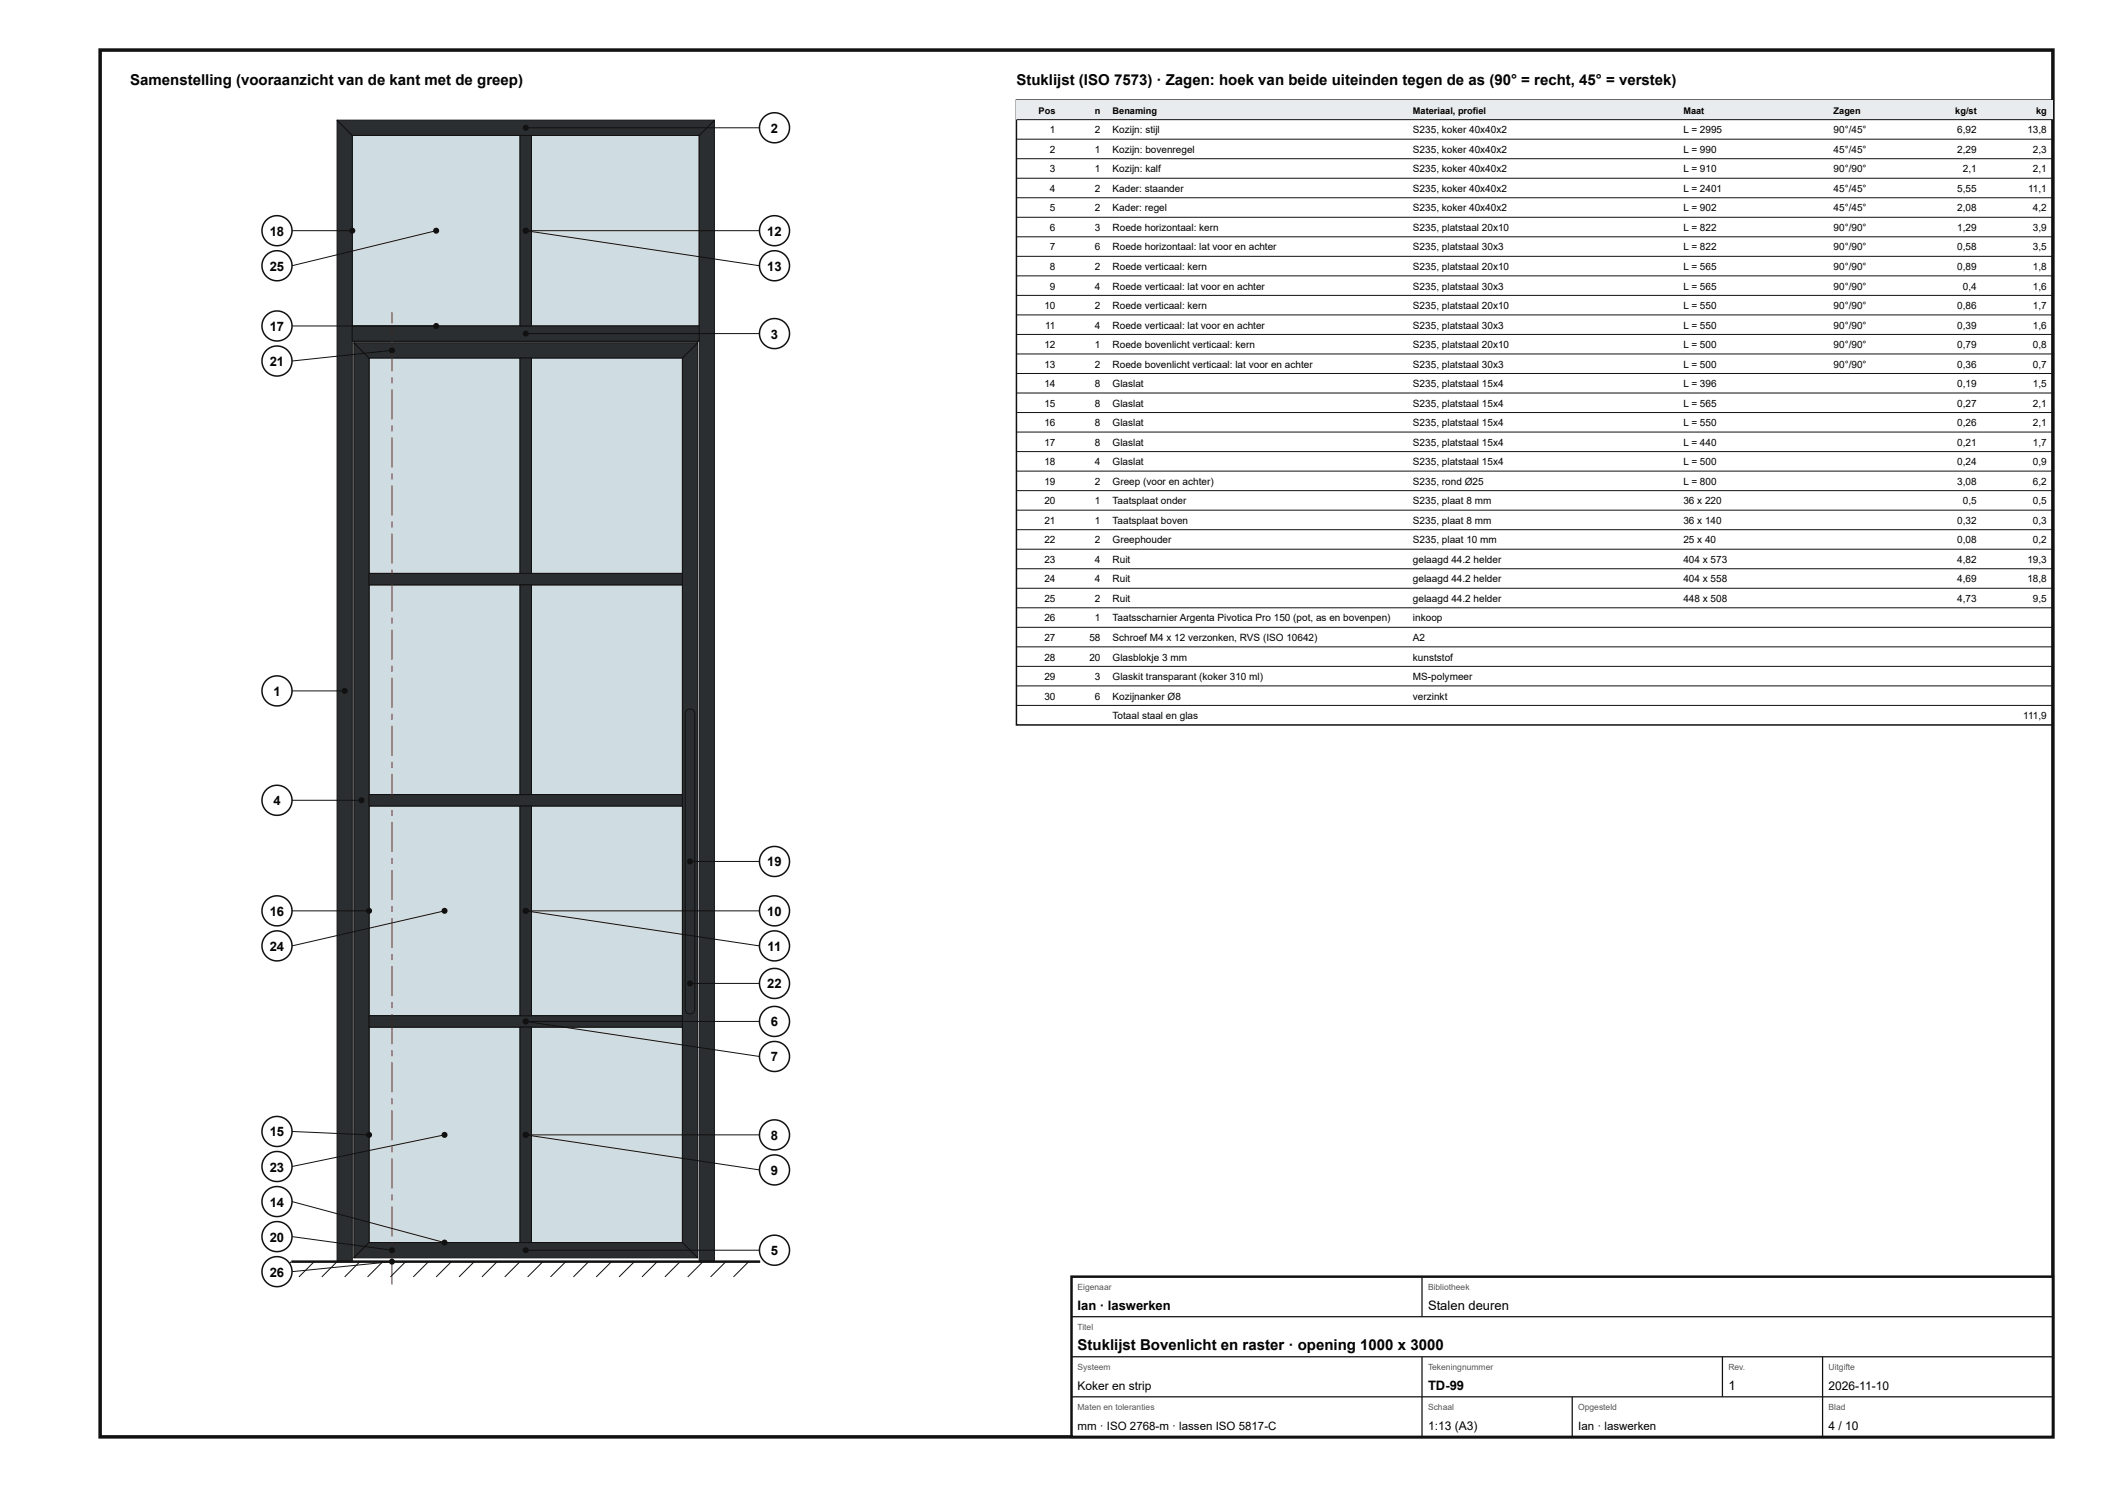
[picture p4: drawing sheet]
<svg xmlns="http://www.w3.org/2000/svg" width="420mm" height="297mm" viewBox="0 0 420 297" stroke-linecap="round" stroke-linejoin="round" font-family="sans-serif">
<path d="M20 10h390v277h-390z" fill="none" stroke="#111" stroke-width=".7" stroke-linecap="butt"/>
<path d="M73.7 205.2h30.2v43h-30.2z" fill="#cfdde3"/>
<path d="M73.7 205.2h30.2v43h-30.2z" fill="none" stroke="#111" stroke-width=".2"/>
<path d="M106.1 205.2h30.2v43h-30.2z" fill="#cfdde3"/>
<path d="M106.1 205.2h30.2v43h-30.2z" fill="none" stroke="#111" stroke-width=".2"/>
<path d="M73.7 161h30.2v41.9h-30.2z" fill="#cfdde3"/>
<path d="M73.7 161h30.2v41.9h-30.2z" fill="none" stroke="#111" stroke-width=".2"/>
<path d="M106.1 161h30.2v41.9h-30.2z" fill="#cfdde3"/>
<path d="M106.1 161h30.2v41.9h-30.2z" fill="none" stroke="#111" stroke-width=".2"/>
<path d="M73.7 116.8h30.2v41.9h-30.2z" fill="#cfdde3"/>
<path d="M73.7 116.8h30.2v41.9h-30.2z" fill="none" stroke="#111" stroke-width=".2"/>
<path d="M106.1 116.8h30.2v41.9h-30.2z" fill="#cfdde3"/>
<path d="M106.1 116.8h30.2v41.9h-30.2z" fill="none" stroke="#111" stroke-width=".2"/>
<path d="M73.7 71.5h30.2v43h-30.2z" fill="#cfdde3"/>
<path d="M73.7 71.5h30.2v43h-30.2z" fill="none" stroke="#111" stroke-width=".2"/>
<path d="M106.1 71.5h30.2v43h-30.2z" fill="#cfdde3"/>
<path d="M106.1 71.5h30.2v43h-30.2z" fill="none" stroke="#111" stroke-width=".2"/>
<path d="M70.4 27.1h33.5v38h-33.5z" fill="#cfdde3"/>
<path d="M70.4 27.1h33.5v38h-33.5z" fill="none" stroke="#111" stroke-width=".2"/>
<path d="M106.1 27.1h33.5v38h-33.5z" fill="#cfdde3"/>
<path d="M106.1 27.1h33.5v38h-33.5z" fill="none" stroke="#111" stroke-width=".2"/>
<path d="M67.3 24l3.1 3.1v224.9h-3.1z" fill="#2b2e31"/>
<path d="M67.3 24l3.1 3.1v224.9h-3.1z" fill="none" stroke="#111" stroke-width=".2"/>
<path d="M142.7 24v228h-3.1v-224.9z" fill="#2b2e31"/>
<path d="M142.7 24v228h-3.1v-224.9z" fill="none" stroke="#111" stroke-width=".2"/>
<path d="M67.3 24h75.4l-3.1 3.1h-69.2z" fill="#2b2e31"/>
<path d="M67.3 24h75.4l-3.1 3.1h-69.2z" fill="none" stroke="#111" stroke-width=".2"/>
<path d="M70.4 65.1h69.2v3.1h-69.2z" fill="#2b2e31"/>
<path d="M70.4 65.1h69.2v3.1h-69.2z" fill="none" stroke="#111" stroke-width=".2"/>
<path d="M70.7 68.5l3 3v176.7l-3 3z" fill="#2b2e31"/>
<path d="M70.7 68.5l3 3v176.7l-3 3z" fill="none" stroke="#111" stroke-width=".2"/>
<path d="M136.3 71.5l3-3v182.7l-3-3z" fill="#2b2e31"/>
<path d="M136.3 71.5l3-3v182.7l-3-3z" fill="none" stroke="#111" stroke-width=".2"/>
<path d="M73.7 248.2h62.6l3 3h-68.6z" fill="#2b2e31"/>
<path d="M73.7 248.2h62.6l3 3h-68.6z" fill="none" stroke="#111" stroke-width=".2"/>
<path d="M70.7 68.5h68.6l-3 3h-62.6z" fill="#2b2e31"/>
<path d="M70.7 68.5h68.6l-3 3h-62.6z" fill="none" stroke="#111" stroke-width=".2"/>
<path d="M73.7 202.9h62.6v2.3h-62.6z" fill="#2b2e31"/>
<path d="M73.7 202.9h62.6v2.3h-62.6z" fill="none" stroke="#111" stroke-width=".2"/>
<path d="M73.7 158.7h62.6v2.3h-62.6z" fill="#2b2e31"/>
<path d="M73.7 158.7h62.6v2.3h-62.6z" fill="none" stroke="#111" stroke-width=".2"/>
<path d="M73.7 114.5h62.6v2.3h-62.6z" fill="#2b2e31"/>
<path d="M73.7 114.5h62.6v2.3h-62.6z" fill="none" stroke="#111" stroke-width=".2"/>
<path d="M103.9 205.2h2.2v43h-2.2z" fill="#2b2e31"/>
<path d="M103.9 205.2h2.2v43h-2.2z" fill="none" stroke="#111" stroke-width=".2"/>
<path d="M103.9 161h2.2v41.9h-2.2z" fill="#2b2e31"/>
<path d="M103.9 161h2.2v41.9h-2.2z" fill="none" stroke="#111" stroke-width=".2"/>
<path d="M103.9 116.8h2.2v41.9h-2.2z" fill="#2b2e31"/>
<path d="M103.9 116.8h2.2v41.9h-2.2z" fill="none" stroke="#111" stroke-width=".2"/>
<path d="M103.9 71.5h2.2v43h-2.2z" fill="#2b2e31"/>
<path d="M103.9 71.5h2.2v43h-2.2z" fill="none" stroke="#111" stroke-width=".2"/>
<path d="M103.9 27.1h2.2v38h-2.2z" fill="#2b2e31"/>
<path d="M103.9 27.1h2.2v38h-2.2z" fill="none" stroke="#111" stroke-width=".2"/>
<path d="M78.2 250.6h.2v6h-.2zM78.2 248.2h.2v1.2h-.2zM78.2 241h.2v6h-.2zM78.2 238.6h.2v1.2h-.2zM78.2 231.4h.2v6h-.2zM78.2 229h.2v1.2h-.2zM78.2 221.8h.2v6h-.2zM78.2 219.4h.2v1.2h-.2zM78.2 212.2h.2v6h-.2zM78.2 209.8h.2v1.2h-.2zM78.2 202.6h.2v6h-.2zM78.2 200.2h.2v1.2h-.2zM78.2 193h.2v6h-.2zM78.2 190.6h.2v1.2h-.2zM78.2 183.4h.2v6h-.2zM78.2 181h.2v1.2h-.2zM78.2 173.8h.2v6h-.2zM78.2 171.4h.2v1.2h-.2zM78.2 164.2h.2v6h-.2zM78.2 161.8h.2v1.2h-.2zM78.2 154.6h.2v6h-.2zM78.2 152.2h.2v1.2h-.2zM78.2 145h.2v6h-.2zM78.2 142.6h.2v1.2h-.2zM78.2 135.4h.2v6h-.2zM78.2 133h.2v1.2h-.2zM78.2 125.8h.2v6h-.2zM78.2 123.4h.2v1.2h-.2zM78.2 116.2h.2v6h-.2zM78.2 113.8h.2v1.2h-.2zM78.2 106.6h.2v6h-.2zM78.2 104.2h.2v1.2h-.2zM78.2 97h.2v6h-.2zM78.2 94.6h.2v1.2h-.2zM78.2 87.4h.2v6h-.2zM78.2 85h.2v1.2h-.2zM78.2 77.8h.2v6h-.2zM78.2 75.4h.2v1.2h-.2zM78.2 68.2h.2v6h-.2zM78.2 65.8h.2v1.2h-.2zM78.2 62.4h.2v2.2h-.2z" fill="#b00"/>
<path d="M137.1 141.9a.96 .96 0 0 1 1.1-.2 .96 .96 0 0 1 .6 .8v59.1a.95 .95 0 0 1-1 .9 .95 .95 0 0 1-.9-.9v-59.1z" fill="#2b2e31"/>
<g fill="none" stroke="#111" stroke-width=".2">
<path d="M137.1 141.9a.96 .96 0 0 1 1.1-.2 .96 .96 0 0 1 .6 .8v59.1a.95 .95 0 0 1-1 .9 .95 .95 0 0 1-.9-.9v-59.1zM58.2 252l-3.1 3M62.7 252l-3 3M67.3 252l-3 3M71.9 252l-3.1 3M76.4 252l-3 3M81 252l-3 3M85.6 252l-3.1 3M90.2 252l-3.1 3M94.7 252l-3 3M99.3 252l-3.1 3M103.9 252l-3.1 3"/>
<path d="M108.4 252l-3 3M113 252l-3.1 3M117.6 252l-3.1 3M122.1 252l-3 3M126.7 252l-3.1 3M131.3 252l-3.1 3M135.8 252l-3 3M140.4 252l-3.1 3M145 252l-3.1 3M149.5 252l-3 3"/>
</g>
<path d="M58.2 252h93.6" fill="none" stroke="#111" stroke-width=".5"/>
<circle cx="70.4" cy="46.1" r=".6" fill="#111"/>
<path d="M58.3 46.1h12.1" fill="none" stroke="#111" stroke-width=".2"/>
<circle cx="55.3" cy="46.1" r="3" fill="#fff"/>
<circle cx="55.3" cy="46.1" r="3" fill="none" stroke="#111" stroke-width=".3"/>
<circle cx="87.1" cy="46.1" r=".6" fill="#111"/>
<path d="M87.1 46.1l-28.8 7" fill="none" stroke="#111" stroke-width=".2"/>
<circle cx="55.3" cy="53.1" r="3" fill="#fff"/>
<circle cx="55.3" cy="53.1" r="3" fill="none" stroke="#111" stroke-width=".3"/>
<circle cx="87.1" cy="65.1" r=".6" fill="#111"/>
<path d="M58.3 65.1h28.8" fill="none" stroke="#111" stroke-width=".2"/>
<circle cx="55.3" cy="65.1" r="3" fill="#fff"/>
<circle cx="55.3" cy="65.1" r="3" fill="none" stroke="#111" stroke-width=".3"/>
<circle cx="78.3" cy="70" r=".6" fill="#111"/>
<path d="M78.3 70l-20 2.1" fill="none" stroke="#111" stroke-width=".2"/>
<circle cx="55.3" cy="72.1" r="3" fill="#fff"/>
<circle cx="55.3" cy="72.1" r="3" fill="none" stroke="#111" stroke-width=".3"/>
<circle cx="68.8" cy="138" r=".6" fill="#111"/>
<path d="M58.3 138h10.5" fill="none" stroke="#111" stroke-width=".2"/>
<circle cx="55.3" cy="138" r="3" fill="#fff"/>
<circle cx="55.3" cy="138" r="3" fill="none" stroke="#111" stroke-width=".3"/>
<circle cx="72.2" cy="159.8" r=".6" fill="#111"/>
<path d="M58.3 159.8h13.9" fill="none" stroke="#111" stroke-width=".2"/>
<circle cx="55.3" cy="159.8" r="3" fill="#fff"/>
<circle cx="55.3" cy="159.8" r="3" fill="none" stroke="#111" stroke-width=".3"/>
<circle cx="73.7" cy="181.9" r=".6" fill="#111"/>
<path d="M58.3 181.9h15.4" fill="none" stroke="#111" stroke-width=".2"/>
<circle cx="55.3" cy="181.9" r="3" fill="#fff"/>
<circle cx="55.3" cy="181.9" r="3" fill="none" stroke="#111" stroke-width=".3"/>
<circle cx="88.8" cy="181.9" r=".6" fill="#111"/>
<path d="M88.8 181.9l-30.5 7" fill="none" stroke="#111" stroke-width=".2"/>
<circle cx="55.3" cy="188.9" r="3" fill="#fff"/>
<circle cx="55.3" cy="188.9" r="3" fill="none" stroke="#111" stroke-width=".3"/>
<circle cx="73.7" cy="226.7" r=".6" fill="#111"/>
<path d="M58.3 226l15.4 .7" fill="none" stroke="#111" stroke-width=".2"/>
<circle cx="55.3" cy="226" r="3" fill="#fff"/>
<circle cx="55.3" cy="226" r="3" fill="none" stroke="#111" stroke-width=".3"/>
<circle cx="88.8" cy="226.7" r=".6" fill="#111"/>
<path d="M88.8 226.7l-30.5 6.3" fill="none" stroke="#111" stroke-width=".2"/>
<circle cx="55.3" cy="233" r="3" fill="#fff"/>
<circle cx="55.3" cy="233" r="3" fill="none" stroke="#111" stroke-width=".3"/>
<circle cx="88.8" cy="248.2" r=".6" fill="#111"/>
<path d="M58.3 240l30.5 8.2" fill="none" stroke="#111" stroke-width=".2"/>
<circle cx="55.3" cy="240" r="3" fill="#fff"/>
<circle cx="55.3" cy="240" r="3" fill="none" stroke="#111" stroke-width=".3"/>
<circle cx="78.3" cy="249.7" r=".6" fill="#111"/>
<path d="M58.3 247l20 2.7" fill="none" stroke="#111" stroke-width=".2"/>
<circle cx="55.3" cy="247" r="3" fill="#fff"/>
<circle cx="55.3" cy="247" r="3" fill="none" stroke="#111" stroke-width=".3"/>
<circle cx="78.3" cy="252" r=".6" fill="#111"/>
<path d="M78.3 252l-20 2" fill="none" stroke="#111" stroke-width=".2"/>
<circle cx="55.3" cy="254" r="3" fill="#fff"/>
<circle cx="55.3" cy="254" r="3" fill="none" stroke="#111" stroke-width=".3"/>
<circle cx="105" cy="25.5" r=".6" fill="#111"/>
<path d="M105 25.5h46.7" fill="none" stroke="#111" stroke-width=".2"/>
<circle cx="154.7" cy="25.5" r="3" fill="#fff"/>
<circle cx="154.7" cy="25.5" r="3" fill="none" stroke="#111" stroke-width=".3"/>
<circle cx="105" cy="46.1" r=".6" fill="#111"/>
<path d="M105 46.1h46.7" fill="none" stroke="#111" stroke-width=".2"/>
<circle cx="154.7" cy="46.1" r="3" fill="#fff"/>
<circle cx="154.7" cy="46.1" r="3" fill="none" stroke="#111" stroke-width=".3"/>
<circle cx="105" cy="46.1" r=".6" fill="#111"/>
<path d="M105 46.1l46.7 7" fill="none" stroke="#111" stroke-width=".2"/>
<circle cx="154.7" cy="53.1" r="3" fill="#fff"/>
<circle cx="154.7" cy="53.1" r="3" fill="none" stroke="#111" stroke-width=".3"/>
<circle cx="105" cy="66.6" r=".6" fill="#111"/>
<path d="M105 66.6h46.7" fill="none" stroke="#111" stroke-width=".2"/>
<circle cx="154.7" cy="66.6" r="3" fill="#fff"/>
<circle cx="154.7" cy="66.6" r="3" fill="none" stroke="#111" stroke-width=".3"/>
<circle cx="137.8" cy="172.1" r=".6" fill="#111"/>
<path d="M137.8 172.1h13.9" fill="none" stroke="#111" stroke-width=".2"/>
<circle cx="154.7" cy="172.1" r="3" fill="#fff"/>
<circle cx="154.7" cy="172.1" r="3" fill="none" stroke="#111" stroke-width=".3"/>
<circle cx="105" cy="181.9" r=".6" fill="#111"/>
<path d="M105 181.9h46.7" fill="none" stroke="#111" stroke-width=".2"/>
<circle cx="154.7" cy="181.9" r="3" fill="#fff"/>
<circle cx="154.7" cy="181.9" r="3" fill="none" stroke="#111" stroke-width=".3"/>
<circle cx="105" cy="181.9" r=".6" fill="#111"/>
<path d="M105 181.9l46.7 7" fill="none" stroke="#111" stroke-width=".2"/>
<circle cx="154.7" cy="188.9" r="3" fill="#fff"/>
<circle cx="154.7" cy="188.9" r="3" fill="none" stroke="#111" stroke-width=".3"/>
<circle cx="137.8" cy="196.4" r=".6" fill="#111"/>
<path d="M137.8 196.4h13.9" fill="none" stroke="#111" stroke-width=".2"/>
<circle cx="154.7" cy="196.4" r="3" fill="#fff"/>
<circle cx="154.7" cy="196.4" r="3" fill="none" stroke="#111" stroke-width=".3"/>
<circle cx="105" cy="204" r=".6" fill="#111"/>
<path d="M105 204h46.7" fill="none" stroke="#111" stroke-width=".2"/>
<circle cx="154.7" cy="204" r="3" fill="#fff"/>
<circle cx="154.7" cy="204" r="3" fill="none" stroke="#111" stroke-width=".3"/>
<circle cx="105" cy="204" r=".6" fill="#111"/>
<path d="M105 204l46.7 7" fill="none" stroke="#111" stroke-width=".2"/>
<circle cx="154.7" cy="211" r="3" fill="#fff"/>
<circle cx="154.7" cy="211" r="3" fill="none" stroke="#111" stroke-width=".3"/>
<circle cx="105" cy="226.7" r=".6" fill="#111"/>
<path d="M105 226.7h46.7" fill="none" stroke="#111" stroke-width=".2"/>
<circle cx="154.7" cy="226.7" r="3" fill="#fff"/>
<circle cx="154.7" cy="226.7" r="3" fill="none" stroke="#111" stroke-width=".3"/>
<circle cx="105" cy="226.7" r=".6" fill="#111"/>
<path d="M105 226.7l46.7 7" fill="none" stroke="#111" stroke-width=".2"/>
<circle cx="154.7" cy="233.7" r="3" fill="#fff"/>
<circle cx="154.7" cy="233.7" r="3" fill="none" stroke="#111" stroke-width=".3"/>
<circle cx="105" cy="249.7" r=".6" fill="#111"/>
<path d="M105 249.7h46.7" fill="none" stroke="#111" stroke-width=".2"/>
<circle cx="154.7" cy="249.7" r="3" fill="#fff"/>
<g fill="none" stroke="#111" stroke-width=".3">
<path d="M203 20h207v124.8h-207z"/>
<circle cx="154.7" cy="249.7" r="3"/>
</g>
<path d="M203 20h207v3.9h-207z" fill="#e9ecee"/>
<g fill="none" stroke="#111" stroke-width=".2">
<path d="M203 23.9h207M203 27.8h207M203 31.7h207M203 35.6h207M203 39.5h207M203 43.4h207M203 47.3h207M203 51.2h207M203 55.1h207M203 59h207M203 62.9h207M203 66.8h207"/>
<path d="M203 70.7h207M203 74.6h207M203 78.5h207M203 82.4h207M203 86.3h207M203 90.2h207M203 94.1h207M203 98h207M203 101.9h207M203 105.8h207M203 109.7h207M203 113.6h207"/>
<path d="M203 117.5h207M203 121.4h207M203 125.3h207M203 129.2h207M203 133.1h207M203 137h207M203 140.9h207"/>
</g>
<path d="M214 255h196v32h-196z" fill="#fff"/>
<path d="M214 255h196v32h-196z" fill="none" stroke="#111" stroke-width=".5"/>
<path d="M284 255v8M214 263h196M214 271h196M214 279h196M284 271v16M314 279v8M344 271v8M364 271v16" fill="none" stroke="#111" stroke-width=".25"/>
<g font-size="3">
<text x="26" y="17">Samenstelling (vooraanzicht van de kant met de greep)</text>
<text x="203" y="17">Stuklijst (ISO 7573) · Zagen: hoek van beide uiteinden tegen de as (90° = recht, 45° = verstek)</text>
<text x="215.2" y="269.6">Stuklijst Bovenlicht en raster · opening 1000 x 3000</text>
</g>
<g font-size="2.6">
<text x="154" y="26.5">2</text>
<text x="53.9" y="47.1">18</text>
<text x="153.2" y="47.1">12</text>
<text x="53.9" y="54.1">25</text>
<text x="153.2" y="54.1">13</text>
<text x="53.9" y="66.1">17</text>
<text x="154" y="67.6">3</text>
<text x="53.9" y="73.1">21</text>
<text x="54.6" y="139">1</text>
<text x="54.6" y="160.8">4</text>
<text x="153.2" y="173.1">19</text>
<text x="53.9" y="182.9">16</text>
<text x="153.2" y="182.9">10</text>
<text x="53.9" y="189.9">24</text>
<text x="153.3" y="189.9">11</text>
<text x="153.2" y="197.4">22</text>
<text x="154" y="205">6</text>
<text x="154" y="212">7</text>
<text x="53.9" y="227">15</text>
<text x="154" y="227.7">8</text>
<text x="53.9" y="234">23</text>
<text x="154" y="234.7">9</text>
<text x="53.9" y="241">14</text>
<text x="53.9" y="248">20</text>
<text x="154" y="250.7">5</text>
<text x="53.9" y="255">26</text>
<text x="215.2" y="261.6">Ian · laswerken</text>
<text x="285.2" y="261.6">Stalen deuren</text>
<text x="285.2" y="277.6">TD-99</text>
<text x="345.2" y="277.6">1</text>
</g>
<g font-size="2.4">
<text x="215.2" y="277.6">Koker en strip</text>
<text x="365.2" y="277.6">2026-11-10</text>
<text x="285.2" y="285.6">1:13 (A3)</text>
<text x="365.2" y="285.6">4 / 10</text>
</g>
<g font-size="2.3">
<text x="215.2" y="285.6">mm · ISO 2768-m · lassen ISO 5817-C</text>
<text x="315.2" y="285.6">Ian · laswerken</text>
</g>
<g font-size="2">
<text x="209.7" y="26.6">1</text>
<text x="218.7" y="26.6">2</text>
<text x="222.2" y="26.6">Kozijn: stijl</text>
<text x="282.2" y="26.6">S235, koker 40x40x2</text>
<text x="336.2" y="26.6">L = 2995</text>
<text x="366.2" y="26.6">90°/45°</text>
<text x="390.9" y="26.6">6,92</text>
<text x="404.9" y="26.6">13,8</text>
<text x="209.7" y="30.5">2</text>
<text x="209.7" y="34.4">3</text>
<text x="218.7" y="30.5">1</text>
<text x="218.7" y="34.4">1</text>
<text x="222.2" y="30.5">Kozijn: bovenregel</text>
<text x="222.2" y="34.4">Kozijn: kalf</text>
<text x="282.2" y="30.5">S235, koker 40x40x2</text>
<text x="282.2" y="34.4">S235, koker 40x40x2</text>
<text x="336.2" y="30.5">L = 990</text>
<text x="336.2" y="34.4">L = 910</text>
<text x="366.2" y="30.5">45°/45°</text>
<text x="366.2" y="34.4">90°/90°</text>
<text x="390.9" y="30.5">2,29</text>
<text x="392" y="34.4">2,1</text>
<text x="406" y="30.5">2,3</text>
<text x="406" y="34.4">2,1</text>
<text x="209.7" y="38.3">4</text>
<text x="218.7" y="38.3">2</text>
<text x="222.2" y="38.3">Kader: staander</text>
<text x="282.2" y="38.3">S235, koker 40x40x2</text>
<text x="336.2" y="38.3">L = 2401</text>
<text x="366.2" y="38.3">45°/45°</text>
<text x="390.9" y="38.3">5,55</text>
<text x="405.1" y="38.3">11,1</text>
<text x="209.7" y="42.2">5</text>
<text x="209.7" y="46.1">6</text>
<text x="218.7" y="42.2">2</text>
<text x="218.7" y="46.1">3</text>
<text x="222.2" y="42.2">Kader: regel</text>
<text x="222.2" y="46.1">Roede horizontaal: kern</text>
<text x="282.2" y="42.2">S235, koker 40x40x2</text>
<text x="282.2" y="46.1">S235, platstaal 20x10</text>
<text x="336.2" y="42.2">L = 902</text>
<text x="336.2" y="46.1">L = 822</text>
<text x="366.2" y="42.2">45°/45°</text>
<text x="366.2" y="46.1">90°/90°</text>
<text x="390.9" y="42.2">2,08</text>
<text x="390.9" y="46.1">1,29</text>
<text x="406" y="42.2">4,2</text>
<text x="406" y="46.1">3,9</text>
<text x="209.7" y="50">7</text>
<text x="209.7" y="53.9">8</text>
<text x="218.7" y="50">6</text>
<text x="218.7" y="53.9">2</text>
<text x="222.2" y="50">Roede horizontaal: lat voor en achter</text>
<text x="222.2" y="53.9">Roede verticaal: kern</text>
<text x="282.2" y="50">S235, platstaal 30x3</text>
<text x="282.2" y="53.9">S235, platstaal 20x10</text>
<text x="336.2" y="50">L = 822</text>
<text x="336.2" y="53.9">L = 565</text>
<text x="366.2" y="50">90°/90°</text>
<text x="366.2" y="53.9">90°/90°</text>
<text x="390.9" y="50">0,58</text>
<text x="390.9" y="53.9">0,89</text>
<text x="406" y="50">3,5</text>
<text x="406" y="53.9">1,8</text>
<text x="209.7" y="57.8">9</text>
<text x="218.7" y="57.8">4</text>
<text x="222.2" y="57.8">Roede verticaal: lat voor en achter</text>
<text x="282.2" y="57.8">S235, platstaal 30x3</text>
<text x="336.2" y="57.8">L = 565</text>
<text x="366.2" y="57.8">90°/90°</text>
<text x="392" y="57.8">0,4</text>
<text x="406" y="57.8">1,6</text>
<text x="208.6" y="61.7">10</text>
<text x="208.7" y="65.6">11</text>
<text x="218.7" y="61.7">2</text>
<text x="218.7" y="65.6">4</text>
<text x="222.2" y="61.7">Roede verticaal: kern</text>
<text x="222.2" y="65.6">Roede verticaal: lat voor en achter</text>
<text x="282.2" y="61.7">S235, platstaal 20x10</text>
<text x="282.2" y="65.6">S235, platstaal 30x3</text>
<text x="336.2" y="61.7">L = 550</text>
<text x="336.2" y="65.6">L = 550</text>
<text x="366.2" y="61.7">90°/90°</text>
<text x="366.2" y="65.6">90°/90°</text>
<text x="390.9" y="61.7">0,86</text>
<text x="390.9" y="65.6">0,39</text>
<text x="406" y="61.7">1,7</text>
<text x="406" y="65.6">1,6</text>
<text x="208.6" y="69.5">12</text>
<text x="218.7" y="69.5">1</text>
<text x="222.2" y="69.5">Roede bovenlicht verticaal: kern</text>
<text x="282.2" y="69.5">S235, platstaal 20x10</text>
<text x="336.2" y="69.5">L = 500</text>
<text x="366.2" y="69.5">90°/90°</text>
<text x="390.9" y="69.5">0,79</text>
<text x="406" y="69.5">0,8</text>
<text x="208.6" y="73.4">13</text>
<text x="208.6" y="77.3">14</text>
<text x="218.7" y="73.4">2</text>
<text x="218.7" y="77.3">8</text>
<text x="222.2" y="73.4">Roede bovenlicht verticaal: lat voor en achter</text>
<text x="222.2" y="77.3">Glaslat</text>
<text x="282.2" y="73.4">S235, platstaal 30x3</text>
<text x="282.2" y="77.3">S235, platstaal 15x4</text>
<text x="336.2" y="73.4">L = 500</text>
<text x="336.2" y="77.3">L = 396</text>
<text x="366.2" y="73.4">90°/90°</text>
<text x="390.9" y="73.4">0,36</text>
<text x="390.9" y="77.3">0,19</text>
<text x="406" y="73.4">0,7</text>
<text x="406" y="77.3">1,5</text>
<text x="208.6" y="81.2">15</text>
<text x="218.7" y="81.2">8</text>
<text x="222.2" y="81.2">Glaslat</text>
<text x="282.2" y="81.2">S235, platstaal 15x4</text>
<text x="336.2" y="81.2">L = 565</text>
<text x="390.9" y="81.2">0,27</text>
<text x="406" y="81.2">2,1</text>
<text x="208.6" y="85.1">16</text>
<text x="208.6" y="89">17</text>
<text x="218.7" y="85.1">8</text>
<text x="218.7" y="89">8</text>
<text x="222.2" y="85.1">Glaslat</text>
<text x="222.2" y="89">Glaslat</text>
<text x="282.2" y="85.1">S235, platstaal 15x4</text>
<text x="282.2" y="89">S235, platstaal 15x4</text>
<text x="336.2" y="85.1">L = 550</text>
<text x="336.2" y="89">L = 440</text>
<text x="390.9" y="85.1">0,26</text>
<text x="390.9" y="89">0,21</text>
<text x="406" y="85.1">2,1</text>
<text x="406" y="89">1,7</text>
<text x="208.6" y="92.9">18</text>
<text x="218.7" y="92.9">4</text>
<text x="222.2" y="92.9">Glaslat</text>
<text x="282.2" y="92.9">S235, platstaal 15x4</text>
<text x="336.2" y="92.9">L = 500</text>
<text x="390.9" y="92.9">0,24</text>
<text x="406" y="92.9">0,9</text>
<text x="208.6" y="96.8">19</text>
<text x="208.6" y="100.7">20</text>
<text x="218.7" y="96.8">2</text>
<text x="218.7" y="100.7">1</text>
<text x="222.2" y="96.8">Greep (voor en achter)</text>
<text x="222.2" y="100.7">Taatsplaat onder</text>
<text x="282.2" y="96.8">S235, rond Ø25</text>
<text x="282.2" y="100.7">S235, plaat 8 mm</text>
<text x="336.2" y="96.8">L = 800</text>
<text x="336.2" y="100.7">36 x 220</text>
<text x="390.9" y="96.8">3,08</text>
<text x="392" y="100.7">0,5</text>
<text x="406" y="96.8">6,2</text>
<text x="406" y="100.7">0,5</text>
<text x="208.6" y="104.6">21</text>
<text x="218.7" y="104.6">1</text>
<text x="222.2" y="104.6">Taatsplaat boven</text>
<text x="282.2" y="104.6">S235, plaat 8 mm</text>
<text x="336.2" y="104.6">36 x 140</text>
<text x="390.9" y="104.6">0,32</text>
<text x="406" y="104.6">0,3</text>
<text x="208.6" y="108.5">22</text>
<text x="208.6" y="112.4">23</text>
<text x="218.7" y="108.5">2</text>
<text x="218.7" y="112.4">4</text>
<text x="222.2" y="108.5">Greephouder</text>
<text x="222.2" y="112.4">Ruit</text>
<text x="282.2" y="108.5">S235, plaat 10 mm</text>
<text x="282.2" y="112.4">gelaagd 44.2 helder</text>
<text x="336.2" y="108.5">25 x 40</text>
<text x="336.2" y="112.4">404 x 573</text>
<text x="390.9" y="108.5">0,08</text>
<text x="390.9" y="112.4">4,82</text>
<text x="404.9" y="112.4">19,3</text>
<text x="406" y="108.5">0,2</text>
<text x="208.6" y="116.3">24</text>
<text x="218.7" y="116.3">4</text>
<text x="222.2" y="116.3">Ruit</text>
<text x="282.2" y="116.3">gelaagd 44.2 helder</text>
<text x="336.2" y="116.3">404 x 558</text>
<text x="390.9" y="116.3">4,69</text>
<text x="404.9" y="116.3">18,8</text>
<text x="208.6" y="120.2">25</text>
<text x="208.6" y="124.1">26</text>
<text x="218.7" y="120.2">2</text>
<text x="218.7" y="124.1">1</text>
<text x="222.2" y="120.2">Ruit</text>
<text x="222.2" y="124.1">Taatsscharnier Argenta Pivotica Pro 150 (pot, as en bovenpen)</text>
<text x="282.2" y="120.2">gelaagd 44.2 helder</text>
<text x="282.2" y="124.1">inkoop</text>
<text x="336.2" y="120.2">448 x 508</text>
<text x="390.9" y="120.2">4,73</text>
<text x="406" y="120.2">9,5</text>
<text x="208.6" y="128">27</text>
<text x="208.6" y="131.9">28</text>
<text x="217.6" y="128">58</text>
<text x="217.6" y="131.9">20</text>
<text x="222.2" y="128">Schroef M4 x 12 verzonken, RVS (ISO 10642)</text>
<text x="222.2" y="131.9">Glasblokje 3 mm</text>
<text x="282.2" y="128">A2</text>
<text x="282.2" y="131.9">kunststof</text>
<text x="208.6" y="135.8">29</text>
<text x="218.7" y="135.8">3</text>
<text x="222.2" y="135.8">Glaskit transparant (koker 310 ml)</text>
<text x="282.2" y="135.8">MS-polymeer</text>
<text x="208.6" y="139.7">30</text>
<text x="218.7" y="139.7">6</text>
<text x="222.2" y="139.7">Kozijnanker Ø8</text>
<text x="222.2" y="143.6">Totaal staal en glas</text>
<text x="282.2" y="139.7">verzinkt</text>
<text x="404.1" y="143.6">111,9</text>
</g>
<g font-size="1.8">
<text x="207.4" y="22.7">Pos</text>
<text x="218.7" y="22.7">n</text>
<text x="222.2" y="22.7">Benaming</text>
<text x="282.2" y="22.7">Materiaal, profiel</text>
<text x="336.2" y="22.7">Maat</text>
<text x="366.2" y="22.7">Zagen</text>
<text x="390.5" y="22.7">kg/st</text>
<text x="406.6" y="22.7">kg</text>
</g>
<g font-size="1.7" fill="#555">
<text x="215.2" y="257.6">Eigenaar</text>
<text x="285.2" y="257.6">Bibliotheek</text>
<text x="215.2" y="265.6">Titel</text>
<text x="215.2" y="273.6">Systeem</text>
<text x="285.2" y="273.6">Tekeningnummer</text>
<text x="345.2" y="273.6">Rev.</text>
<text x="365.2" y="273.6">Uitgifte</text>
<text x="215.2" y="281.6">Maten en toleranties</text>
<text x="285.2" y="281.6">Schaal</text>
<text x="315.2" y="281.6">Opgesteld</text>
<text x="365.2" y="281.6">Blad</text>
</g>
</svg>
